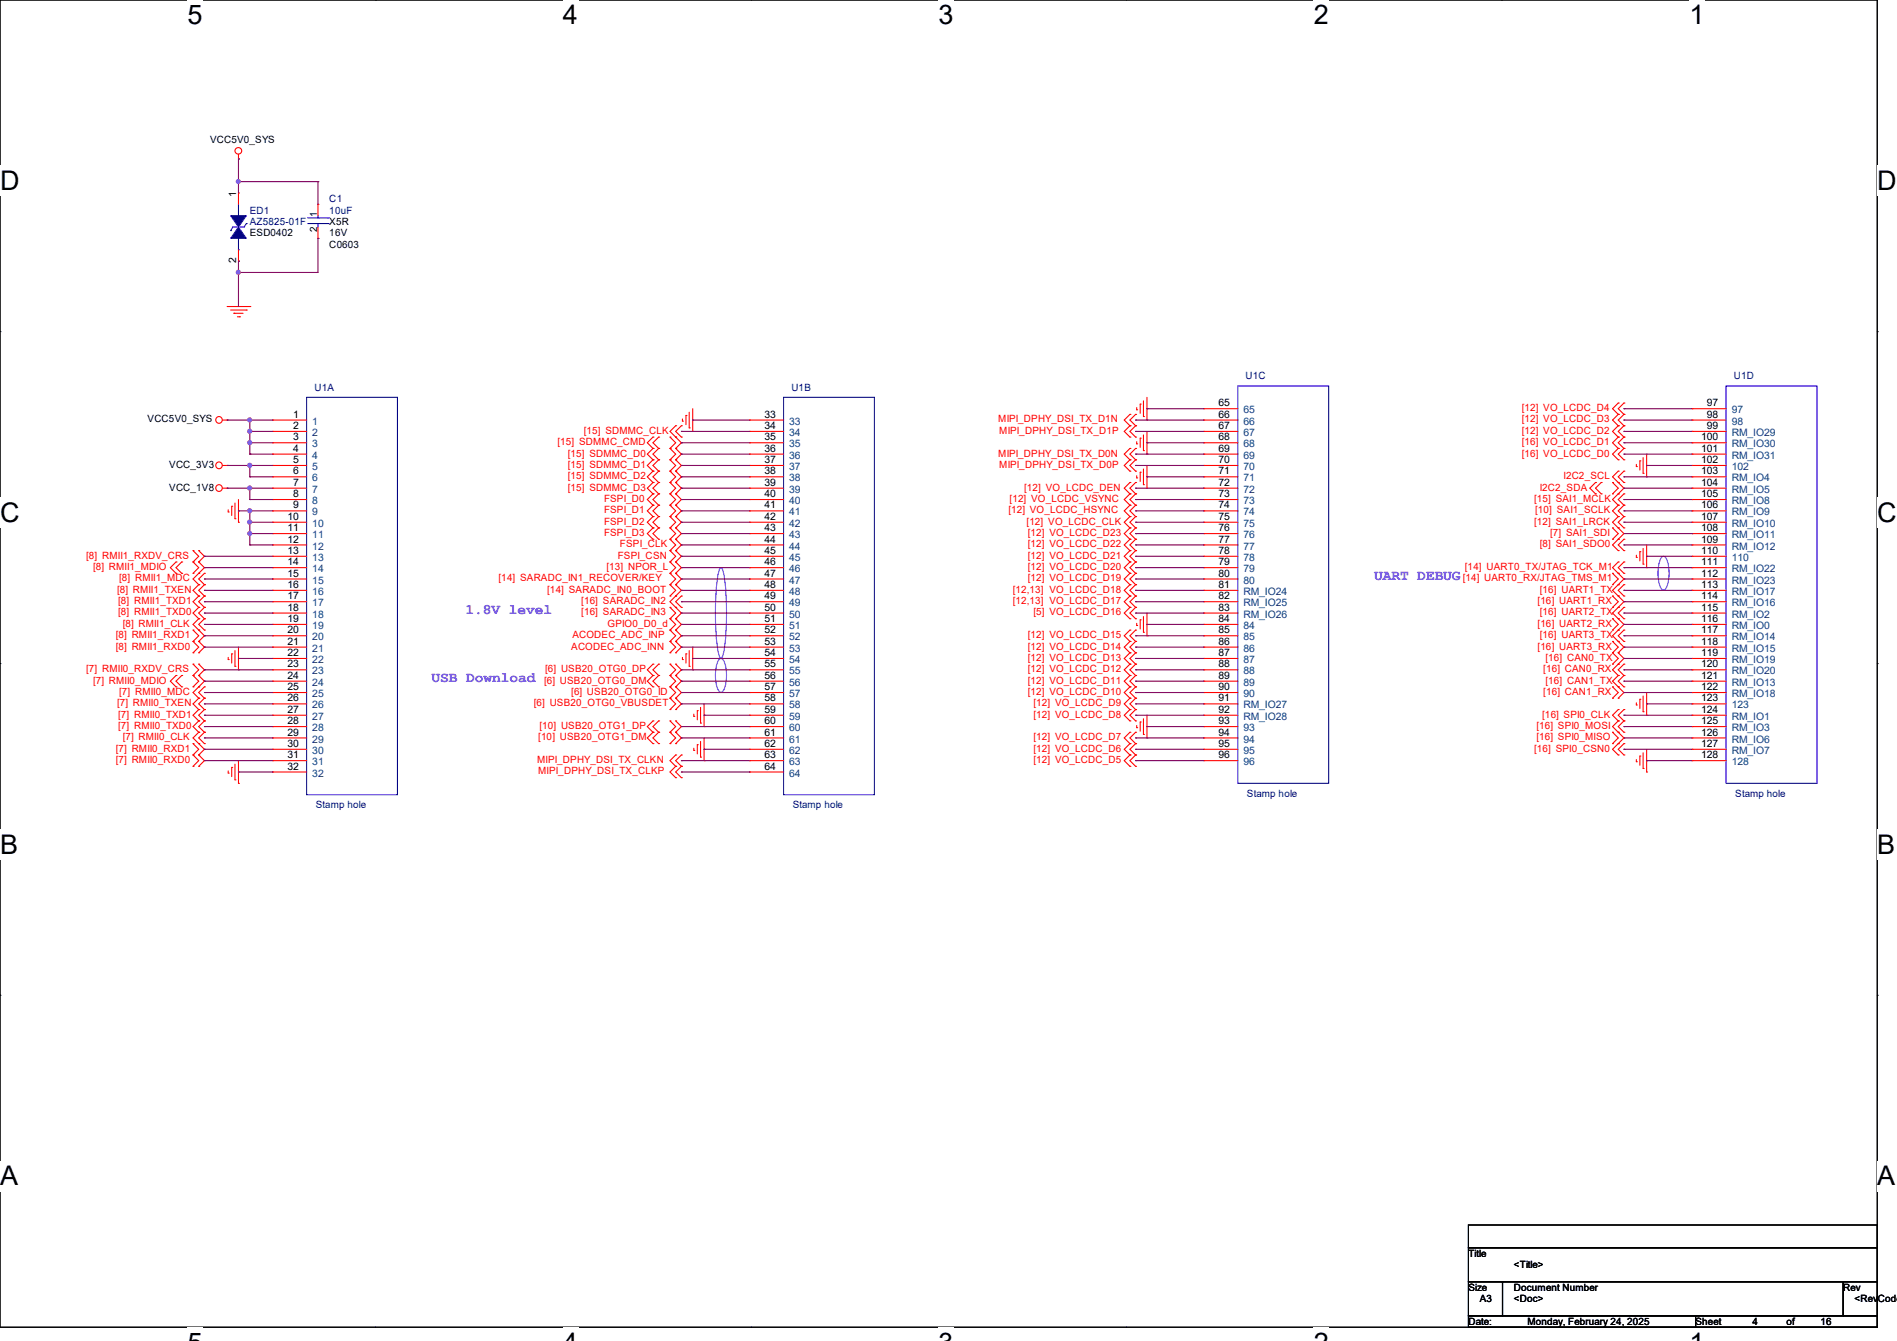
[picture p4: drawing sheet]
<svg xmlns="http://www.w3.org/2000/svg" width="297mm" height="210mm" viewBox="0 0 297 210" stroke-linecap="round" stroke-linejoin="round" font-family="sans-serif">
<path d="M0 0h293.9v207.9h-293.9z" fill="none" stroke="#000" stroke-width=".17"/>
<g fill="#fff">
<path d="M29.4 0h2.3v4.7h-2.3z"/>
<path d="M29.4 207.9h2.3v2.1h-2.3z"/>
</g>
<path d="M58.8 0h.1M58.8 207.9h.1" fill="none" stroke="#000" stroke-width=".17"/>
<g fill="#fff">
<path d="M88.1 0h2.4v4.7h-2.4z"/>
<path d="M88.1 207.9h2.4v2.1h-2.4z"/>
</g>
<path d="M117.6 0h.1M117.6 207.9h.1" fill="none" stroke="#000" stroke-width=".17"/>
<g fill="#fff">
<path d="M146.9 0h2.4v4.7h-2.4z"/>
<path d="M146.9 207.9h2.4v2.1h-2.4z"/>
</g>
<path d="M176.3 0h.1M176.3 207.9h.1" fill="none" stroke="#000" stroke-width=".17"/>
<g fill="#fff">
<path d="M205.7 0h2.4v4.7h-2.4z"/>
<path d="M205.7 207.9h2.4v2.1h-2.4z"/>
</g>
<path d="M235.1 0h.1M235.1 207.9h.1" fill="none" stroke="#000" stroke-width=".17"/>
<g fill="#fff">
<path d="M264.5 0h2.4v4.7h-2.4z"/>
<path d="M264.5 207.9h2.4v2.1h-2.4z"/>
<path d="M0 26h3v4.7h-3z"/>
<path d="M293.9 26h3.1v4.7h-3.1z"/>
<path d="M0 77.9h3v4.7h-3z"/>
<path d="M293.9 77.9h3.1v4.7h-3.1z"/>
</g>
<path d="M0 51.9h.1M293.9 51.9h.1" fill="none" stroke="#000" stroke-width=".17"/>
<g fill="#fff">
<path d="M0 129.9h2.8v4.7h-2.8z"/>
<path d="M293.9 129.9h2.9v4.7h-2.9z"/>
</g>
<path d="M0 103.9h.1M293.9 103.9h.1" fill="none" stroke="#000" stroke-width=".17"/>
<g fill="#fff">
<path d="M0 181.8h2.8v4.8h-2.8z"/>
<path d="M293.8 181.8h3v4.8h-3z"/>
</g>
<path d="M0 155.9h.1M293.9 155.9h.1M229.9 191.9h64v3.5h-64zM229.9 195.4h64v5.3h-64zM229.9 200.7h5.3v5.4h-5.3zM229.9 206.1h35.6v1.8h-35.6zM235.2 200.7h53.4v5.4h-53.4zM265.5 206.1h28.4v1.8h-28.4zM288.6 200.7h5.3v5.4h-5.3z" fill="none" stroke="#000" stroke-width=".17"/>
<path d="M112.7 89l.2-.1a2.29 2.29 0 0 1 .5 1.7 41.5 41.5 0 0 1-.2 12l-.3 .5a2.29 2.29 0 0 1-.6-1.7 41.5 41.5 0 0 1 .3-12.1zM260.2 87.2l.3-.1a1.41 1.41 0 0 1 .7 1.3 5.6 5.6 0 0 1-.5 3.9l-.2 .1a1.41 1.41 0 0 1-.8-1.3 5.6 5.6 0 0 1 .5-3.9zM112.7 103.2l.2-.1a1.41 1.41 0 0 1 .7 1.3 5.6 5.6 0 0 1-.5 3.9l-.2 .1a1.41 1.41 0 0 1-.8-1.3 5.6 5.6 0 0 1 .6-3.9z" fill="none" stroke="#8000ff" stroke-width=".17"/>
<g fill="none" stroke="#f00" stroke-width=".17">
<path d="M37.3 24.9h.1M37.3 30.2h.1M37.3 24.2v.7M37.3 30.2v1.8M37.3 39.1v1.8M49.8 32h.1M49.8 37.3h.1M49.8 32v1.8M49.8 35.6v1.7M35.6 48h3.5M36.1 48.6h2.5M36.6 49.1h.1"/>
<path d="M36.6 49.1h1.5M37.2 49.6h.3M37.3 40.9h.1M37.5 49.6h.1M38.6 48.6h.1M39.1 48h.1M34.8 65.8h.8M34.8 72.9h.8M34.8 76.5h.8M35.6 65.8h.1M35.6 72.9h.1M35.6 76.5h.1"/>
<path d="M35.7 79.8v.4M36.3 79.3h.1M36.3 79.3v1.4M36.8 78.8v2.4M37.3 78.2v3.6M42.7 65.8h.1M42.7 67.6h.1M42.7 69.3h.1M42.7 71.1h.1M42.7 72.9h.1M42.7 74.7h.1M42.7 76.5h.1"/>
<path d="M42.7 78.2h.1M42.7 65.8h5.3M42.7 72.9h5.3M42.7 76.5h5.3M42.7 67.6h5.3M42.7 69.3h5.3M42.7 71.1h5.3M42.7 74.7h5.3M42.7 78.2h5.3M102.2 68.5h.1M102.2 70.2h.1M102.2 72h.1"/>
<path d="M102.2 73.8h.1M102.2 75.6h.1M102.2 77.3h.1M102.2 79.1h.1M102.2 70.2l-.9 .9 .9 .9M102.2 73.8l-.9 .9 .9 .9M102.2 68.5l-.9 .8 .9 .9M102.2 75.6l-.9 .9 .9 .8M102.2 77.3l-.9 .9 .9 .9M102.2 72l-.9 .9 .9 .9M102.2 79.1l-.9 .9 .9 .9M103.1 68.5h.1"/>
<path d="M103.1 70.2h.1M103.1 72h.1M103.1 73.8h.1M103.1 75.6h.1M103.1 77.3h.1M103.1 79.1h.1M103.1 70.2l-.9 .9 .9 .9M103.1 72l-.9 .9 .9 .9M103.1 68.5l-.9 .8 .9 .9M103.1 73.8l-.9 .9 .9 .9M103.1 75.6l-.9 .9 .9 .8M103.1 77.3l-.9 .9 .9 .9"/>
<path d="M103.1 79.1l-.9 .9 .9 .9M104.9 68.5h.1M104.9 70.2h.1M104.9 72h.1M104.9 73.8h.1M104.9 75.6h.1M104.9 77.3h.1M104.9 79.1h.1M104.9 68.5l.9 .8-.9 .9M104.9 72l.9 .9-.9 .9M104.9 70.2l.9 .9-.9 .9M104.9 73.8l.9 .9-.9 .9"/>
<path d="M104.9 77.3l.9 .9-.9 .9M104.9 75.6l.9 .9-.9 .8M104.9 79.1l.9 .9-.9 .9M105.8 66.7h.1M105.8 68.5h.1M105.8 70.2h.1M105.8 72h.1M105.8 73.8h.1M105.8 75.6h.1M105.8 77.3h.1M105.8 79.1h.1M105.8 66.7l-.9 .9 1.8 1.7-.9 .9"/>
<path d="M105.8 73.8l.9 .9-.9 .9M105.8 70.2l.9 .9-.9 .9M105.8 72l.9 .9-.9 .9M105.8 77.3l.9 .9-.9 .9M105.8 79.1l.9 .9-.9 .9M105.8 75.6l.9 .9-.9 .8M106.7 66.7h.1M106.7 68.5h.1M106.7 66.7l-.9 .9 .9 .9M106.8 66h.1M106.8 65.6v.4M107.4 65.1h.1"/>
<path d="M107.4 65.1v1.4M107.9 67h.1M107.9 64.6v2.4M108.5 67.6h.1M108.5 64v3.6M117.3 65.8h.1M117.3 67.6h.1M117.3 69.3h.1M117.3 71.1h.1M117.3 72.9h.1M117.3 74.7h.1M117.3 76.5h.1"/>
<path d="M117.3 78.2h.1M117.3 65.8h5.4M117.3 72.9h5.4M117.3 76.5h5.4M117.3 67.6h5.4M117.3 69.3h5.4M117.3 71.1h5.4M117.3 74.7h5.4M117.3 78.2h5.4M176.9 72h.1M176.9 70.2h.1M176.9 73.8h.1"/>
<path d="M176.9 66.7h.1M176.9 64.9h.1M176.9 68.5h.1M176.9 75.6h.1M176.9 77.3h.1M176.9 79.1h.1M176.9 70.2l-.9 .9 .9 .9M176.9 72l-.9 .9 .9 .9M176.9 64.9l-.9 .9 .9 .9M176.9 66.7l-.9 .9 .9 .9M176.9 75.6l-.9 .9 .9 .8M176.9 77.3l-.9 .9 .9 .9"/>
<path d="M176.9 79.1l-.9 .9 .9 .9M177.8 72h.1M177.8 70.2h.1M177.8 73.8h.1M177.8 66.7h.1M177.8 64.9h.1M177.8 68.5h.1M177.8 75.6h.1M177.8 77.3h.1M177.8 79.1h.1M177.8 70.2l-.9 .9 .9 .9M177.8 72l-.9 .9 .9 .9"/>
<path d="M177.8 64.9l-.9 .9 .9 .9M177.8 66.7l-.9 .9 .9 .9M177.8 75.6l-.9 .9 .9 .8M177.8 77.3l-.9 .9 .9 .9M177.8 79.1l-.9 .9 .9 .9M178 69.5h.1M178 64.2h.1M178 74.8h.1M178 63.8v.4M178 69.2v.3M178 74.5v.3M178.5 68.6h.1"/>
<path d="M178.5 63.3h.1M178.5 74h.1M178.5 63.3v1.4M178.5 68.6v1.5M178.5 74v1.4M179 70.6h.1M179 65.2h.1M179 75.9h.1M179 62.8v2.4M179 68.1v2.5M179 73.4v2.5M179.6 71.1h.1"/>
<path d="M179.6 65.8h.1M179.6 76.5h.1M179.6 62.2v3.6M179.6 67.6v3.5M179.6 72.9v3.6M188.5 64h.1M188.5 65.8h.1M188.5 67.6h.1M188.5 69.3h.1M188.5 71.1h.1M188.5 72.9h.1M188.5 74.7h.1"/>
<path d="M188.5 76.5h.1M188.5 78.2h.1M188.5 65.8h5.3M188.5 72.9h5.3M188.5 76.5h5.3M188.5 64h5.3M188.5 67.6h5.3M188.5 69.3h5.3M188.5 71.1h5.3M188.5 74.7h5.3M188.5 78.2h5.3M249.8 75.6h.1"/>
<path d="M249.8 77.3h.1M249.8 75.6l-.9 .9 .9 .8M250.7 75.6h.1M250.7 77.3h.1M250.7 75.6l-.9 .9 .9 .8M252.5 75.6h.1M252.5 77.3h.1M252.5 75.6l.9 .9-.9 .8M253.4 73.8h.1M253.4 75.6h.1M253.4 77.3h.1M253.4 79.1h.1"/>
<path d="M253.4 63.1h.1M253.4 64.9h.1M253.4 66.7h.1M253.4 68.5h.1M253.4 70.2h.1M253.4 72h.1M253.4 73.8l-.9 .9 1.8 1.8-1.8 1.7 .9 .9M253.4 79.1l-.9 .9 .9 .9M253.4 63.1l-.9 .9 .9 .9M253.4 64.9l-.9 .9 .9 .9M253.4 66.7l-.9 .9 .9 .9M253.4 68.5l-.9 .8 .9 .9"/>
<path d="M253.4 70.2l-.9 .9 .9 .9M254.3 73.8h.1M254.3 75.6h.1M254.3 77.3h.1M254.3 79.1h.1M254.3 63.1h.1M254.3 64.9h.1M254.3 66.7h.1M254.3 68.5h.1M254.3 70.2h.1M254.3 72h.1M254.3 73.8l-.9 .9 .9 .9"/>
<path d="M254.3 79.1l-.9 .9 .9 .9M254.3 77.3l-.9 .9 .9 .9M254.3 63.1l-.9 .9 .9 .9M254.3 64.9l-.9 .9 .9 .9M254.3 66.7l-.9 .9 .9 .9M254.3 68.5l-.9 .8 .9 .9M254.3 70.2l-.9 .9 .9 .9M256.2 73.1h.1M256.2 72.7v.4M256.8 72.2h.1M256.8 72.2v1.4M257.3 74.1h.1"/>
<path d="M257.3 71.7v2.4M257.8 74.7h.1M257.8 71.1v3.6M264.9 64h.1M264.9 65.8h.1M264.9 67.6h.1M264.9 69.3h.1M264.9 71.1h.1M264.9 72.9h.1M264.9 74.7h.1M264.9 76.5h.1M264.9 78.2h.1"/>
<path d="M264.9 65.8h5.4M264.9 72.9h5.4M264.9 76.5h5.4M264.9 64h5.4M264.9 67.6h5.4M264.9 69.3h5.4M264.9 71.1h5.4M264.9 74.7h5.4M264.9 78.2h5.4M27.6 88h.1M27.6 89.8h.1M27.6 88l-.9 .9 .9 .9"/>
<path d="M28.4 88h.1M28.4 89.8h.1M28.4 88l-.8 .9 .8 .9M30.2 98.7h.1M30.2 88h.1M30.2 89.8h.1M30.2 86.2h.1M30.2 98.7l.9 .9-.9 .9M30.2 88l.9 .9-.9 .9M30.2 86.2l.9 .9-.9 .9M31.1 98.7h.1M31.1 96.9h.1"/>
<path d="M31.1 95.1h.1M31.1 93.3h.1M31.1 91.6h.1M31.1 89.8h.1M31.1 88h.1M31.1 86.2h.1M31.1 96.9l-.9 .9 1.8 1.8-.9 .9M31.1 95.1l-.9 .9 .9 .9M31.1 93.3l-.9 .9 .9 .9M31.1 91.6l-.9 .9 .9 .8M31.1 88l.9 .9-1.8 1.8 .9 .9M31.1 86.2l.9 .9-.9 .9"/>
<path d="M32 96.9h.1M32 98.7h.1M32 95.1h.1M32 93.3h.1M32 91.6h.1M32 89.8h.1M32 96.9l-.9 .9 .9 .9M32 95.1l-.9 .9 .9 .9M32 93.3l-.9 .9 .9 .9M32 91.6l-.9 .9 .9 .8M32 89.8l-.9 .9 .9 .9M35.7 80.2h.1"/>
<path d="M36.8 81.2h.1M37.3 81.8h.1M42.7 80h.1M42.7 81.8h.1M42.7 83.6h.1M42.7 85.3h.1M42.7 87.1h.1M42.7 88.9h.1M42.7 90.7h.1M42.7 92.5h.1M42.7 94.2h.1M42.7 96h.1"/>
<path d="M42.7 97.8h.1M42.7 99.6h.1M42.7 80h5.3M42.7 81.8h5.3M42.7 83.6h5.3M42.7 85.3h5.3M42.7 87.1h5.3M42.7 88.9h5.3M42.7 90.7h5.3M42.7 92.5h5.3M42.7 94.2h5.3M42.7 96h5.3"/>
<path d="M42.7 97.8h5.3M42.7 99.6h5.3M102.2 82.7h.1M102.2 84.5h.1M102.2 80.9h.1M102.2 80.9l-.9 .9 .9 .9M102.2 82.7l-.9 .9 .9 .9M103.1 82.7h.1M103.1 84.5h.1M103.1 80.9h.1M103.1 80.9l-.9 .9 .9 .9M103.1 82.7l-.9 .9 .9 .9"/>
<path d="M104.9 91.6h.1M104.9 93.3h.1M104.9 89.8h.1M104.9 98.7h.1M104.9 84.5h.1M104.9 86.2h.1M104.9 82.7h.1M104.9 80.9h.1M104.9 88h.1M104.9 96.9h.1M104.9 95.1h.1M104.9 91.6l.9 .9-.9 .8"/>
<path d="M104.9 89.8l.9 .9-.9 .9M104.9 98.7l.9 .9-.9 .9M104.9 84.5l.9 .8-.9 .9M104.9 82.7l.9 .9-.9 .9M104.9 80.9l.9 .9-.9 .9M104.9 86.2l.9 .9-.9 .9M104.9 88l.9 .9-.9 .9M104.9 96.9l.9 .9-.9 .9M104.9 95.1l.9 .9-.9 .9M105.8 93.3h.1M105.8 91.6h.1M105.8 89.8h.1"/>
<path d="M105.8 98.7h.1M105.8 86.2h.1M105.8 84.5h.1M105.8 82.7h.1M105.8 80.9h.1M105.8 88h.1M105.8 96.9h.1M105.8 95.1h.1M105.8 80.9l.9 .9-.9 .9M105.8 91.6l.9 .9-1.8 1.7 1.8 1.8-.9 .9M105.8 98.7l.9 .9-.9 .9M105.8 89.8l.9 .9-.9 .9"/>
<path d="M105.8 84.5l.9 .8-.9 .9M105.8 82.7l.9 .9-.9 .9M105.8 86.2l.9 .9-.9 .9M105.8 88l.9 .9-.9 .9M105.8 96.9l.9 .9-.9 .9M106.7 93.3h.1M106.7 95.1h.1M106.7 93.3l-.9 .9 .9 .9M117.3 80h.1M117.3 81.8h.1M117.3 83.6h.1M117.3 85.3h.1"/>
<path d="M117.3 87.1h.1M117.3 88.9h.1M117.3 90.7h.1M117.3 92.5h.1M117.3 94.2h.1M117.3 96h.1M117.3 97.8h.1M117.3 99.6h.1M117.3 80h5.4M117.3 81.8h5.4M117.3 83.6h5.4M117.3 85.3h5.4"/>
<path d="M117.3 87.1h5.4M117.3 88.9h5.4M117.3 90.7h5.4M117.3 92.5h5.4M117.3 94.2h5.4M117.3 96h5.4M117.3 97.8h5.4M117.3 99.6h5.4M176.9 80.9h.1M176.9 82.7h.1M176.9 84.5h.1M176.9 86.2h.1"/>
<path d="M176.9 88h.1M176.9 89.8h.1M176.9 91.6h.1M176.9 93.3h.1M176.9 95.1h.1M176.9 96.9h.1M176.9 98.7h.1M176.9 80.9l-.9 .9 .9 .9M176.9 82.7l-.9 .9 .9 .9M176.9 84.5l-.9 .8 .9 .9M176.9 86.2l-.9 .9 .9 .9M176.9 88l-.9 .9 .9 .9"/>
<path d="M176.9 89.8l-.9 .9 .9 .9M176.9 91.6l-.9 .9 .9 .8M176.9 93.3l-.9 .9 .9 .9M176.9 95.1l-.9 .9 .9 .9M176.9 98.7l-.9 .9 .9 .9M177.8 80.9h.1M177.8 82.7h.1M177.8 84.5h.1M177.8 86.2h.1M177.8 88h.1M177.8 89.8h.1M177.8 91.6h.1"/>
<path d="M177.8 93.3h.1M177.8 95.1h.1M177.8 96.9h.1M177.8 98.7h.1M177.8 80.9l-.9 .9 .9 .9M177.8 82.7l-.9 .9 .9 .9M177.8 84.5l-.9 .8 .9 .9M177.8 86.2l-.9 .9 .9 .9M177.8 88l-.9 .9 .9 .9M177.8 89.8l-.9 .9 .9 .9M177.8 91.6l-.9 .9 .9 .8M177.8 93.3l-.9 .9 .9 .9"/>
<path d="M177.8 95.1l-.9 .9 .9 .9M177.8 98.7l-.9 .9 .9 .9M178 98h.1M178 97.6v.4M178.5 97.1h.1M178.5 97.1v1.4M179 99h.1M179 96.6v2.4M179.6 99.6h.1M179.6 96v3.6M188.5 80h.1M188.5 81.8h.1"/>
<path d="M188.5 83.6h.1M188.5 85.3h.1M188.5 87.1h.1M188.5 88.9h.1M188.5 90.7h.1M188.5 92.5h.1M188.5 94.2h.1M188.5 96h.1M188.5 97.8h.1M188.5 99.6h.1M188.5 80h5.3M188.5 81.8h5.3"/>
<path d="M188.5 83.6h5.3M188.5 85.3h5.3M188.5 87.1h5.3M188.5 88.9h5.3M188.5 90.7h5.3M188.5 92.5h5.3M188.5 94.2h5.3M188.5 96h5.3M188.5 97.8h5.3M188.5 99.6h5.3M252.5 96.9h.1M252.5 98.7h.1"/>
<path d="M252.5 82.7h.1M252.5 84.5h.1M252.5 93.3h.1M252.5 95.1h.1M252.5 89.8h.1M252.5 91.6h.1M252.5 96.9l.9 .9-.9 .9M252.5 82.7l.9 .9-.9 .9M252.5 93.3l.9 .9-.9 .9M252.5 89.8l.9 .9-.9 .9M253.4 98.7h.1M253.4 96.9h.1"/>
<path d="M253.4 95.1h.1M253.4 80.9h.1M253.4 82.7h.1M253.4 84.5h.1M253.4 86.2h.1M253.4 93.3h.1M253.4 91.6h.1M253.4 89.8h.1M253.4 88h.1M253.4 88l-.9 .9 1.8 1.8-1.8 1.8 1.8 1.7-1.8 1.8 1.8 1.8-1.8 1.8 1.8 1.7-.9 .9M253.4 80.9l-.9 .9 1.8 1.8-1.8 1.7 .9 .9M254.3 95.1h.1"/>
<path d="M254.3 96.9h.1M254.3 80.9h.1M254.3 82.7h.1M254.3 84.5h.1M254.3 86.2h.1M254.3 98.7h.1M254.3 91.6h.1M254.3 93.3h.1M254.3 89.8h.1M254.3 88h.1M254.3 95.1l-.9 .9 .9 .9M254.3 80.9l-.9 .9 .9 .9"/>
<path d="M254.3 84.5l-.9 .8 .9 .9M254.3 98.7l-.9 .9 .9 .9M254.3 91.6l-.9 .9 .9 .8M254.3 88l-.9 .9 .9 .9M256.2 87.3h.1M256.2 87v.3M256.8 86.4h.1M256.8 86.4v1.4M257.3 88.3h.1M257.3 85.9v2.4M257.8 88.9h.1M257.8 85.3v3.6"/>
<path d="M264.9 80h.1M264.9 81.8h.1M264.9 83.6h.1M264.9 85.3h.1M264.9 87.1h.1M264.9 88.9h.1M264.9 90.7h.1M264.9 92.5h.1M264.9 94.2h.1M264.9 96h.1M264.9 97.8h.1M264.9 99.6h.1"/>
<path d="M264.9 80h5.4M264.9 81.8h5.4M264.9 83.6h5.4M264.9 85.3h5.4M264.9 87.1h5.4M264.9 88.9h5.4M264.9 90.7h5.4M264.9 92.5h5.4M264.9 94.2h5.4M264.9 96h5.4M264.9 97.8h5.4M264.9 99.6h5.4"/>
<path d="M27.6 105.8h.1M27.6 107.6h.1M27.6 105.8l-.9 .9 .9 .9M28.4 105.8h.1M28.4 107.6h.1M28.4 105.8l-.8 .9 .8 .9M30.2 118.2h.1M30.2 116.5h.1M30.2 105.8h.1M30.2 107.6h.1M30.2 104h.1M30.2 100.5h.1"/>
<path d="M30.2 102.2h.1M30.2 118.2l.9 .9-.9 .9M30.2 116.5l.9 .8-.9 .9M30.2 105.8l.9 .9-.9 .9M30.2 104l.9 .9-.9 .9M30.2 100.5l.9 .8-.9 .9M31.1 118.2h.1M31.1 116.5h.1M31.1 114.7h.1M31.1 112.9h.1M31.1 111.1h.1M31.1 109.3h.1"/>
<path d="M31.1 107.6h.1M31.1 105.8h.1M31.1 104h.1M31.1 102.2h.1M31.1 100.5h.1M31.1 118.2l.9 .9-.9 .9M31.1 114.7l-.9 .9 1.8 1.7-.9 .9M31.1 112.9l-.9 .9 .9 .9M31.1 111.1l-.9 .9 .9 .9M31.1 109.3l-.9 .9 .9 .9M31.1 105.8l.9 .9-1.8 1.8 .9 .8M31.1 100.5l.9 .8-.9 .9"/>
<path d="M31.1 104l.9 .9-.9 .9M32 114.7h.1M32 116.5h.1M32 112.9h.1M32 111.1h.1M32 109.3h.1M32 107.6h.1M32 114.7l-.9 .9 .9 .9M32 112.9l-.9 .9 .9 .9M32 111.1l-.9 .9 .9 .9M32 109.3l-.9 .9 .9 .9M32 107.6l-.9 .9 .9 .8"/>
<path d="M35.7 103.3h.1M35.7 103v.3M36.3 102.4h.1M36.3 102.4v1.4M36.8 104.4h.1M36.8 101.9v2.5M36.8 119.7v2.4M37.3 104.9h.1M37.3 101.3v3.6M37.3 119.1v3.6M42.7 101.3h.1M42.7 103.1h.1"/>
<path d="M42.7 104.9h.1M42.7 106.7h.1M42.7 108.5h.1M42.7 110.2h.1M42.7 112h.1M42.7 113.8h.1M42.7 115.6h.1M42.7 117.3h.1M42.7 119.1h.1M42.7 101.3h5.3M42.7 103.1h5.3M42.7 104.9h5.3"/>
<path d="M42.7 106.7h5.3M42.7 108.5h5.3M42.7 110.2h5.3M42.7 112h5.3M42.7 113.8h5.3M42.7 115.6h5.3M42.7 117.3h5.3M42.7 119.1h5.3M102.2 104h.1M102.2 105.8h.1M102.2 107.6h.1M102.2 112.9h.1"/>
<path d="M102.2 114.7h.1M102.2 116.5h.1M102.2 112.9l-.9 .9 .9 .9M102.2 104l-.9 .9 .9 .9M102.2 105.8l-.9 .9 .9 .9M102.2 114.7l-.9 .9 .9 .9M103.1 104h.1M103.1 105.8h.1M103.1 107.6h.1M103.1 112.9h.1M103.1 114.7h.1M103.1 116.5h.1"/>
<path d="M103.1 104l-.9 .9 .9 .9M103.1 105.8l-.9 .9 .9 .9M103.1 112.9l-.9 .9 .9 .9M103.1 114.7l-.9 .9 .9 .9M104.9 107.6h.1M104.9 109.3h.1M104.9 104h.1M104.9 105.8h.1M104.9 111.1h.1M104.9 112.9h.1M104.9 114.7h.1M104.9 116.5h.1"/>
<path d="M104.9 100.5h.1M104.9 102.2h.1M104.9 107.6l.9 .9-.9 .8M104.9 104l.9 .9-.9 .9M104.9 100.5l.9 .8-.9 .9M104.9 105.8l.9 .9-.9 .9M104.9 109.3l.9 .9-.9 .9M104.9 112.9l.9 .9-.9 .9M104.9 114.7l.9 .9-.9 .9M105.8 109.3h.1M105.8 107.6h.1M105.8 105.8h.1"/>
<path d="M105.8 104h.1M105.8 111.1h.1M105.8 114.7h.1M105.8 112.9h.1M105.8 116.5h.1M105.8 118.2h.1M105.8 100.5h.1M105.8 102.2h.1M105.8 107.6l.9 .9-.9 .8M105.8 104l.9 .9-.9 .9M105.8 105.8l.9 .9-.9 .9M105.8 100.5l.9 .8-.9 .9"/>
<path d="M105.8 109.3l.9 .9-.9 .9M105.8 112.9l.9 .9-.9 .9M105.8 114.7l.9 .9-.9 .9M105.8 118.2l-.9 .9 .9 .9M106.7 118.2h.1M106.7 118.2l-.9 .9 .9 .9M106.8 103.3h.1M106.8 103v.3M107.4 102.4h.1M107.4 102.4v1.4M107.9 104.4h.1M107.9 101.9v2.5"/>
<path d="M108.5 104.9h.1M108.5 101.3v3.6M108.6 112.2h.1M108.6 117.5h.1M108.6 111.8v.4M108.6 117.2v.3M109.2 111.3h.1M109.2 116.6h.1M109.2 111.3v1.4M109.2 116.6v1.5M109.7 113.2h.1M109.7 118.6h.1"/>
<path d="M109.7 110.8v2.4M109.7 116.1v2.5M110.2 113.8h.1M110.2 119.1h.1M110.2 110.2v3.6M110.2 115.6v3.5M117.3 101.3h.1M117.3 103.1h.1M117.3 104.9h.1M117.3 106.7h.1M117.3 108.5h.1M117.3 110.2h.1"/>
<path d="M117.3 112h.1M117.3 113.8h.1M117.3 115.6h.1M117.3 117.3h.1M117.3 119.1h.1M117.3 101.3h5.4M117.3 103.1h5.4M117.3 104.9h5.4M117.3 106.7h5.4M117.3 108.5h5.4M117.3 110.2h5.4M117.3 112h5.4"/>
<path d="M117.3 113.8h5.4M117.3 115.6h5.4M117.3 117.3h5.4M117.3 119.1h5.4M176.9 118.2h.1M176.9 100.5h.1M176.9 102.2h.1M176.9 104h.1M176.9 105.8h.1M176.9 107.6h.1M176.9 109.3h.1M176.9 111.1h.1"/>
<path d="M176.9 112.9h.1M176.9 114.7h.1M176.9 116.5h.1M176.9 118.2l-.9 .9 .9 .9M176.9 100.5l-.9 .8 .9 .9M176.9 102.2l-.9 .9 .9 .9M176.9 104l-.9 .9 .9 .9M176.9 105.8l-.9 .9 .9 .9M176.9 107.6l-.9 .9 .9 .8M176.9 109.3l-.9 .9 .9 .9M176.9 111.1l-.9 .9 .9 .9M176.9 114.7l-.9 .9 .9 .9"/>
<path d="M176.9 116.5l-.9 .8 .9 .9M177.8 118.2h.1M177.8 100.5h.1M177.8 102.2h.1M177.8 104h.1M177.8 105.8h.1M177.8 107.6h.1M177.8 109.3h.1M177.8 111.1h.1M177.8 112.9h.1M177.8 114.7h.1M177.8 116.5h.1"/>
<path d="M177.8 118.2l-.9 .9 .9 .9M177.8 100.5l-.9 .8 .9 .9M177.8 102.2l-.9 .9 .9 .9M177.8 104l-.9 .9 .9 .9M177.8 105.8l-.9 .9 .9 .9M177.8 107.6l-.9 .9 .9 .8M177.8 109.3l-.9 .9 .9 .9M177.8 111.1l-.9 .9 .9 .9M177.8 114.7l-.9 .9 .9 .9M177.8 116.5l-.9 .8 .9 .9M178 114h.1M178 113.6v.4"/>
<path d="M178.5 113.1h.1M178.5 113.1v1.4M179 115h.1M179 112.6v2.4M179.6 115.6h.1M179.6 112v3.6M188.5 101.3h.1M188.5 103.1h.1M188.5 104.9h.1M188.5 106.7h.1M188.5 108.5h.1M188.5 110.2h.1"/>
<path d="M188.5 112h.1M188.5 113.8h.1M188.5 115.6h.1M188.5 117.3h.1M188.5 119.1h.1M188.5 101.3h5.3M188.5 103.1h5.3M188.5 104.9h5.3M188.5 106.7h5.3M188.5 108.5h5.3M188.5 110.2h5.3M188.5 112h5.3"/>
<path d="M188.5 113.8h5.3M188.5 115.6h5.3M188.5 117.3h5.3M188.5 119.1h5.3M252.5 100.5h.1M252.5 102.2h.1M252.5 104h.1M252.5 114.7h.1M252.5 116.5h.1M252.5 107.6h.1M252.5 109.3h.1M252.5 100.5l.9 .8-.9 .9"/>
<path d="M252.5 102.2l.9 .9-.9 .9M252.5 114.7l.9 .9-.9 .9M252.5 107.6l.9 .9-.9 .8M253.4 100.5h.1M253.4 102.2h.1M253.4 104h.1M253.4 105.8h.1M253.4 111.1h.1M253.4 112.9h.1M253.4 114.7h.1M253.4 116.5h.1M253.4 118.2h.1"/>
<path d="M253.4 107.6h.1M253.4 109.3h.1M253.4 102.2l.9 .9-1.8 1.8 .9 .9M253.4 111.1l-.9 .9 .9 .9M253.4 112.9l-.9 .9 1.8 1.8-1.8 1.7 .9 .9M253.4 105.8l-.9 .9 1.8 1.8-.9 .8M254.3 100.5h.1M254.3 104h.1M254.3 105.8h.1M254.3 111.1h.1M254.3 112.9h.1M254.3 114.7h.1"/>
<path d="M254.3 116.5h.1M254.3 118.2h.1M254.3 107.6h.1M254.3 104l-.9 .9 .9 .9M254.3 111.1l-.9 .9 .9 .9M254.3 112.9l-.9 .9 .9 .9M254.3 116.5l-.9 .8 .9 .9M254.3 105.8l-.9 .9 .9 .9M256.2 110.4h.1M256.2 119.3h.1M256.2 110.1v.3M256.2 119v.3"/>
<path d="M256.8 109.5h.1M256.8 118.4h.1M256.8 109.5v1.5M256.8 118.4v1.4M257.3 111.5h.1M257.3 109v2.5M257.3 117.9v2.5M257.8 112h.1M257.8 108.5v3.5M257.8 117.3v3.6M264.9 101.3h.1M264.9 103.1h.1"/>
<path d="M264.9 104.9h.1M264.9 106.7h.1M264.9 108.5h.1M264.9 110.2h.1M264.9 112h.1M264.9 113.8h.1M264.9 115.6h.1M264.9 117.3h.1M264.9 119.1h.1M264.9 101.3h5.4M264.9 103.1h5.4M264.9 104.9h5.4"/>
<path d="M264.9 106.7h5.4M264.9 108.5h5.4M264.9 110.2h5.4M264.9 112h5.4M264.9 113.8h5.4M264.9 115.6h5.4M264.9 117.3h5.4M264.9 119.1h5.4M30.2 120h.1M31.1 120h.1M35.7 121.1h.1M35.7 120.7v.4"/>
<path d="M36.3 120.2h.1M36.3 120.2v1.4M36.8 122.1h.1M37.3 122.7h.1M42.7 120.9h.1M42.7 120.9h5.3M105.8 120h.1M105.8 121.8h.1M105.8 120l-.9 .9 .9 .9M106.7 120h.1M106.7 121.8h.1M106.7 120l-.9 .9 .9 .9"/>
<path d="M117.3 120.9h.1M117.3 120.9h5.4M176.9 120h.1M177.8 120h.1M257.3 120.4h.1M257.8 120.9h.1"/>
<circle cx="37.3" cy="23.6" r=".52"/>
<circle cx="34.3" cy="76.4" r=".52"/>
<circle cx="34.3" cy="72.9" r=".52"/>
<circle cx="34.3" cy="65.8" r=".52"/>
</g>
<g fill="none" stroke="#00f" stroke-width=".17">
<path d="M36.1 36.1h.1M36.4 35.6h.1M36.4 35.6l-.3 .5M37.3 33.8h.1M37.3 39.1h.1M37.3 32v1.8M37.3 37.3v1.8M38.6 35h.1M38.6 35l-.4 .6h-1.8M48.2 35h3.2M48.2 34.1h3.2M49.8 34.1h.1"/>
<path d="M49.8 35h.1M49.8 33.8v.3M49.8 35v.6M51.4 35h.1M51.4 34.1h.1M48 62.2h14.2v62.3h-14.2zM122.7 62.2h14.2v62.3h-14.2zM193.8 60.5h14.2v62.2h-14.2zM270.3 60.5h14.2v62.2h-14.2z"/>
</g>
<g fill="#00f" stroke="#00f" stroke-width=".17">
<path d="M36.1 33.8h2.5l-1.3 1.8z" fill-rule="evenodd"/>
<path d="M37.3 35.6l1.3 1.7h-2.5z" fill-rule="evenodd"/>
</g>
<g fill="none" stroke="#800040" stroke-width=".17">
<path d="M37.3 28.4h.1M37.3 24.9h.1M37.3 24.9v5.3M37.3 28.4h12.5M49.8 28.4h.1M49.8 37.3h.1M49.8 28.4v3.6M49.8 37.3v5.4h-12.5M37.3 40.9h.1M37.3 42.7h.1M37.3 40.9v7.1M35.6 65.8h.1"/>
<path d="M35.6 76.5h.1M35.6 72.9h.1M35.6 65.8h7.1M35.6 72.9h7.1M35.6 76.5h7.1M39.1 65.8h.1M39.1 67.6h.1M39.1 69.3h.1M39.1 71.1h.1M39.1 72.9h.1M39.1 78.2h.1M39.1 76.5h.1"/>
<path d="M39.1 74.7h.1M39.1 65.8v5.3M39.1 72.9v1.8M39.1 76.5v1.7M39.1 67.6h3.6M39.1 69.3h3.6M39.1 71.1h3.6M39.1 74.7h3.6M39.1 78.2h3.6M106.7 67.6h.1M106.7 69.3h.1M106.7 71.1h.1"/>
<path d="M106.7 72.9h.1M106.7 74.7h.1M106.7 76.5h.1M106.7 78.2h.1M106.7 67.6h10.6M106.7 69.3h10.6M106.7 71.1h10.6M106.7 72.9h10.6M106.7 74.7h10.6M106.7 76.5h10.6M106.7 78.2h10.6M108.5 65.8h.1"/>
<path d="M108.5 65.8h8.8M177.8 71.1h.1M177.8 72.9h.1M177.8 76.5h.1M177.8 78.2h.1M177.8 67.6h.1M177.8 65.8h.1M177.8 65.8h10.7M177.8 67.6h10.7M177.8 71.1h10.7M177.8 72.9h10.7M177.8 76.5h10.7"/>
<path d="M177.8 78.2h10.7M179.6 74.7h.1M179.6 69.3h.1M179.6 64h.1M179.6 69.3h8.9M179.6 74.7h8.9M179.6 64h8.9M254.3 74.7h.1M254.3 76.5h.1M254.3 78.2h.1M254.3 64h.1M254.3 65.8h.1"/>
<path d="M254.3 67.6h.1M254.3 69.3h.1M254.3 71.1h.1M254.3 65.8h10.6M254.3 67.6h10.6M254.3 69.3h10.6M254.3 71.1h10.6M254.3 74.7h10.6M254.3 76.5h10.6M254.3 78.2h10.6M254.3 64h10.6M257.8 72.9h.1"/>
<path d="M257.8 72.9h7.1M32 87.1h.1M32 88.9h.1M32 90.7h.1M32 92.5h.1M32 94.2h.1M32 96h.1M32 97.8h.1M32 99.6h.1M32 87.1h10.7M32 88.9h10.7M32 90.7h10.7"/>
<path d="M32 92.5h10.7M32 94.2h10.7M32 97.8h10.7M32 99.6h10.7M32 96h10.7M37.3 80h.1M37.3 80h5.4M39.1 85.3h.1M39.1 83.6h.1M39.1 80h.1M39.1 81.8h.1M39.1 80v5.3"/>
<path d="M39.1 85.3h3.6M39.1 81.8h3.6M39.1 83.6h3.6M106.7 80h.1M106.7 81.8h.1M106.7 90.7h.1M106.7 92.5h.1M106.7 96h.1M106.7 97.8h.1M106.7 99.6h.1M106.7 83.6h.1M106.7 85.3h.1"/>
<path d="M106.7 87.1h.1M106.7 94.2h.1M106.7 88.9h.1M106.7 87.1h10.6M106.7 85.3h10.6M106.7 80h10.6M106.7 81.8h10.6M106.7 88.9h10.6M106.7 90.7h10.6M106.7 92.5h10.6M106.7 94.2h10.6M106.7 97.8h10.6"/>
<path d="M106.7 99.6h10.6M106.7 83.6h10.6M106.7 96h10.6M177.8 80h.1M177.8 81.8h.1M177.8 83.6h.1M177.8 85.3h.1M177.8 87.1h.1M177.8 88.9h.1M177.8 90.7h.1M177.8 96h.1M177.8 94.2h.1"/>
<path d="M177.8 99.6h.1M177.8 92.5h.1M177.8 87.1h10.7M177.8 85.3h10.7M177.8 80h10.7M177.8 81.8h10.7M177.8 88.9h10.7M177.8 90.7h10.7M177.8 92.5h10.7M177.8 94.2h10.7M177.8 99.6h10.7M177.8 83.6h10.7"/>
<path d="M177.8 96h10.7M179.6 97.8h.1M179.6 97.8h8.9M254.3 80h.1M254.3 81.8h.1M254.3 85.3h.1M254.3 88.9h.1M254.3 90.7h.1M254.3 92.5h.1M254.3 94.2h.1M254.3 97.8h.1M254.3 99.6h.1"/>
<path d="M254.3 96h.1M254.3 85.3h10.6M254.3 80h10.6M254.3 81.8h10.6M254.3 88.9h10.6M254.3 90.7h10.6M254.3 92.5h10.6M254.3 94.2h10.6M254.3 97.8h10.6M254.3 99.6h10.6M254.3 83.6h10.6M254.3 96h10.6"/>
<path d="M257.8 87.1h.1M257.8 87.1h7.1M264.9 83.6h.1M32 108.5h.1M32 110.2h.1M32 112h.1M32 113.8h.1M32 115.6h.1M32 101.3h.1M32 117.3h.1M32 119.1h.1M32 104.9h.1"/>
<path d="M32 106.7h.1M32 106.7h10.7M32 108.5h10.7M32 101.3h10.7M32 104.9h10.7M32 110.2h10.7M32 112h10.7M32 113.8h10.7M32 115.6h10.7M32 117.3h10.7M32 119.1h10.7M37.3 103.1h.1"/>
<path d="M37.3 103.1h5.4M106.7 104.9h.1M106.7 106.7h.1M106.7 108.5h.1M106.7 110.2h.1M106.7 113.8h.1M106.7 115.6h.1M106.7 101.3h.1M106.7 119.1h.1M106.7 106.7h10.6M106.7 108.5h10.6M106.7 101.3h10.6"/>
<path d="M106.7 104.9h10.6M106.7 110.2h10.6M106.7 113.8h10.6M106.7 115.6h10.6M106.7 119.1h10.6M108.5 103.1h.1M108.5 103.1h8.8M110.2 112h.1M110.2 117.3h.1M110.2 112h7.1M110.2 117.3h7.1M177.8 101.3h.1"/>
<path d="M177.8 103.1h.1M177.8 104.9h.1M177.8 106.7h.1M177.8 112h.1M177.8 110.2h.1M177.8 108.5h.1M177.8 115.6h.1M177.8 117.3h.1M177.8 119.1h.1M177.8 106.7h10.7M177.8 108.5h10.7M177.8 101.3h10.7"/>
<path d="M177.8 103.1h10.7M177.8 104.9h10.7M177.8 110.2h10.7M177.8 112h10.7M177.8 115.6h10.7M177.8 117.3h10.7M177.8 119.1h10.7M179.6 113.8h.1M179.6 113.8h8.9M254.3 106.7h.1M254.3 108.5h.1M254.3 101.3h.1"/>
<path d="M254.3 103.1h.1M254.3 104.9h.1M254.3 112h.1M254.3 113.8h.1M254.3 115.6h.1M254.3 117.3h.1M254.3 106.7h10.6M254.3 108.5h10.6M254.3 101.3h10.6M254.3 103.1h10.6M254.3 104.9h10.6M254.3 112h10.6"/>
<path d="M254.3 113.8h10.6M254.3 115.6h10.6M254.3 117.3h10.6M257.8 110.2h.1M257.8 119.1h.1M257.8 110.2h7.1M257.8 119.1h7.1M37.3 120.9h.1M37.3 120.9h5.4M106.7 120.9h.1M106.7 120.9h10.6"/>
</g>
<g fill="#f0f" stroke="#f0f" stroke-width=".17">
<circle cx="37.3" cy="42.7" r=".32"/>
<circle cx="37.3" cy="28.4" r=".32"/>
<circle cx="39.1" cy="69.3" r=".32"/>
<circle cx="39.1" cy="65.8" r=".32"/>
<circle cx="39.1" cy="67.5" r=".32"/>
<circle cx="39.1" cy="76.4" r=".32"/>
<circle cx="39.1" cy="83.5" r=".32"/>
<circle cx="39.1" cy="81.8" r=".32"/>
<circle cx="39.1" cy="80" r=".32"/>
<circle cx="39.1" cy="72.9" r=".32"/>
</g>
<g font-size="4.2">
<text x="29.4" y="3.8">5</text>
<text x="88.1" y="3.8">4</text>
<text x="146.9" y="3.8">3</text>
<text x="205.7" y="3.8">2</text>
<text x="264.5" y="3.8">1</text>
<text x="0" y="29.8">D</text>
<text x="293.9" y="29.8">D</text>
<text x="0" y="81.7">C</text>
<text x="293.9" y="81.7">C</text>
<text x="0" y="133.7">B</text>
<text x="293.9" y="133.7">B</text>
<text x="0" y="185.6">A</text>
<text x="293.9" y="185.6">A</text>
</g>
<g font-size="2.3" fill="#8000ff">
<text x="215.1" y="90.8">UART DEBUG</text>
<text x="72.9" y="96.1">1.8V level</text>
<text x="67.6" y="106.8">USB Download</text>
</g>
<g font-size="1.6">
<text x="32.9" y="22.4">VCC5V0_SYS</text>
<text x="37" y="30.8" transform="rotate(-90 37 30.8)">1</text>
<text x="49.7" y="34" transform="rotate(-90 49.7 34)">1</text>
<text x="51.6" y="35.2">X5R</text>
<text x="37" y="41.2" transform="rotate(-90 37 41.2)">2</text>
<text x="39.1" y="37">ESD0402</text>
<text x="49.7" y="36.3" transform="rotate(-90 49.7 36.3)">2</text>
<text x="51.6" y="38.8">C0603</text>
<text x="51.6" y="37">16V</text>
<text x="45.9" y="65.4">1</text>
<text x="119.7" y="65.4">33</text>
<text x="190.8" y="63.6">65</text>
<text x="190.8" y="65.4">66</text>
<text x="267.2" y="63.6">97</text>
<text x="267.2" y="65.4">98</text>
<text x="23.1" y="66.2">VCC5V0_SYS</text>
<text x="45.9" y="67.2">2</text>
<text x="45.9" y="69">3</text>
<text x="45.9" y="70.7">4</text>
<text x="119.7" y="67.2">34</text>
<text x="119.7" y="69">35</text>
<text x="119.7" y="70.7">36</text>
<text x="190.8" y="67.2">67</text>
<text x="190.8" y="69">68</text>
<text x="190.8" y="70.7">69</text>
<text x="266.4" y="69">100</text>
<text x="266.4" y="70.7">101</text>
<text x="267.2" y="67.2">99</text>
<text x="26.5" y="73.3">VCC_3V3</text>
<text x="26.5" y="76.8">VCC_1V8</text>
<text x="45.9" y="72.5">5</text>
<text x="45.9" y="74.3">6</text>
<text x="45.9" y="76.1">7</text>
<text x="45.9" y="77.9">8</text>
<text x="119.7" y="72.5">37</text>
<text x="119.7" y="74.3">38</text>
<text x="119.7" y="76.1">39</text>
<text x="119.7" y="77.9">40</text>
<text x="190.8" y="72.5">70</text>
<text x="190.8" y="74.3">71</text>
<text x="190.8" y="76.1">72</text>
<text x="190.8" y="77.9">73</text>
<text x="266.4" y="72.5">102</text>
<text x="266.4" y="74.3">103</text>
<text x="266.4" y="76.1">104</text>
<text x="266.4" y="77.9">105</text>
<text x="45" y="81.4">10</text>
<text x="45" y="83.2">11</text>
<text x="45.9" y="79.6">9</text>
<text x="119.7" y="79.6">41</text>
<text x="119.7" y="81.4">42</text>
<text x="119.7" y="83.2">43</text>
<text x="190.8" y="79.6">74</text>
<text x="190.8" y="81.4">75</text>
<text x="190.8" y="83.2">76</text>
<text x="266.4" y="79.6">106</text>
<text x="266.4" y="81.4">107</text>
<text x="266.4" y="83.2">108</text>
<text x="45" y="85">12</text>
<text x="45" y="86.7">13</text>
<text x="45" y="88.5">14</text>
<text x="119.7" y="85">44</text>
<text x="119.7" y="86.7">45</text>
<text x="119.7" y="88.5">46</text>
<text x="190.8" y="85">77</text>
<text x="190.8" y="86.7">78</text>
<text x="190.8" y="88.5">79</text>
<text x="266.4" y="85">109</text>
<text x="266.4" y="86.7">110</text>
<text x="266.4" y="88.5">111</text>
<text x="45" y="90.3">15</text>
<text x="45" y="92.1">16</text>
<text x="45" y="93.9">17</text>
<text x="45" y="95.6">18</text>
<text x="119.7" y="90.3">47</text>
<text x="119.7" y="92.1">48</text>
<text x="119.7" y="93.9">49</text>
<text x="119.7" y="95.6">50</text>
<text x="190.8" y="90.3">80</text>
<text x="190.8" y="92.1">81</text>
<text x="190.8" y="93.9">82</text>
<text x="190.8" y="95.6">83</text>
<text x="266.4" y="90.3">112</text>
<text x="266.4" y="92.1">113</text>
<text x="266.4" y="93.9">114</text>
<text x="266.4" y="95.6">115</text>
<text x="45" y="97.4">19</text>
<text x="45" y="99.2">20</text>
<text x="45" y="101">21</text>
<text x="119.7" y="97.4">51</text>
<text x="119.7" y="99.2">52</text>
<text x="119.7" y="101">53</text>
<text x="190.8" y="97.4">84</text>
<text x="190.8" y="99.2">85</text>
<text x="190.8" y="101">86</text>
<text x="266.4" y="97.4">116</text>
<text x="266.4" y="99.2">117</text>
<text x="266.4" y="101">118</text>
<text x="45" y="102.7">22</text>
<text x="45" y="104.5">23</text>
<text x="45" y="106.3">24</text>
<text x="119.7" y="102.7">54</text>
<text x="119.7" y="104.5">55</text>
<text x="119.7" y="106.3">56</text>
<text x="190.8" y="102.7">87</text>
<text x="190.8" y="104.5">88</text>
<text x="190.8" y="106.3">89</text>
<text x="266.4" y="102.7">119</text>
<text x="266.4" y="104.5">120</text>
<text x="266.4" y="106.3">121</text>
<text x="45" y="108.1">25</text>
<text x="45" y="109.9">26</text>
<text x="45" y="111.6">27</text>
<text x="45" y="113.4">28</text>
<text x="119.7" y="108.1">57</text>
<text x="119.7" y="109.9">58</text>
<text x="119.7" y="111.6">59</text>
<text x="119.7" y="113.4">60</text>
<text x="190.8" y="108.1">90</text>
<text x="190.8" y="109.9">91</text>
<text x="190.8" y="111.6">92</text>
<text x="190.8" y="113.4">93</text>
<text x="266.4" y="108.1">122</text>
<text x="266.4" y="109.9">123</text>
<text x="266.4" y="111.6">124</text>
<text x="266.4" y="113.4">125</text>
<text x="45" y="115.2">29</text>
<text x="45" y="117">30</text>
<text x="45" y="118.7">31</text>
<text x="119.7" y="115.2">61</text>
<text x="119.7" y="117">62</text>
<text x="119.7" y="118.7">63</text>
<text x="190.8" y="115.2">94</text>
<text x="190.8" y="117">95</text>
<text x="190.8" y="118.7">96</text>
<text x="266.4" y="115.2">126</text>
<text x="266.4" y="117">127</text>
<text x="266.4" y="118.7">128</text>
<text x="45" y="120.5">32</text>
<text x="119.7" y="120.5">64</text>
<text x="229.9" y="196.8">Title</text>
<text x="229.9" y="202.2">Size</text>
<text x="231.7" y="204">A3</text>
<text x="237" y="202.2">Document Number</text>
<text x="237" y="204">&lt;Doc&gt;</text>
<text x="237" y="198.6">&lt;Title&gt;</text>
<text x="288.6" y="202.2">Rev</text>
<text x="290.4" y="204">&lt;RevCode&gt;</text>
<text x="229.9" y="207.5">Date:</text>
<text x="239.1" y="207.5">Monday, February 24, 2025</text>
<text x="265.5" y="207.5">Sheet</text>
<text x="274.4" y="207.5">4</text>
<text x="279.7" y="207.5">of</text>
<text x="285" y="207.5">16</text>
</g>
<g font-size="1.6" fill="#000080">
<text x="39.1" y="33.4">ED1</text>
<text x="39.1" y="35.2">AZ5825-01F</text>
<text x="51.6" y="31.7">C1</text>
<text x="51.6" y="33.4">10uF</text>
<text x="195" y="59.4">U1C</text>
<text x="271.5" y="59.4">U1D</text>
<text x="49.2" y="61.2">U1A</text>
<text x="123.9" y="61.2">U1B</text>
<text x="195.2" y="124.8">Stamp hole</text>
<text x="271.7" y="124.8">Stamp hole</text>
<text x="49.4" y="126.6">Stamp hole</text>
<text x="124.1" y="126.6">Stamp hole</text>
</g>
<g font-size="1.6" fill="#004080">
<text x="194.7" y="64.7">65</text>
<text x="271.1" y="64.7">97</text>
<text x="48.9" y="66.5">1</text>
<text x="48.9" y="68.3">2</text>
<text x="48.9" y="70.1">3</text>
<text x="48.9" y="71.8">4</text>
<text x="123.6" y="66.5">33</text>
<text x="123.6" y="68.3">34</text>
<text x="123.6" y="70.1">35</text>
<text x="123.6" y="71.8">36</text>
<text x="194.7" y="66.5">66</text>
<text x="194.7" y="68.3">67</text>
<text x="194.7" y="70.1">68</text>
<text x="194.7" y="71.8">69</text>
<text x="271.1" y="66.5">98</text>
<text x="271.1" y="68.3">RM_IO29</text>
<text x="271.1" y="70.1">RM_IO30</text>
<text x="271.1" y="71.8">RM_IO31</text>
<text x="48.9" y="73.6">5</text>
<text x="48.9" y="75.4">6</text>
<text x="48.9" y="77.2">7</text>
<text x="123.6" y="73.6">37</text>
<text x="123.6" y="75.4">38</text>
<text x="123.6" y="77.2">39</text>
<text x="194.7" y="73.6">70</text>
<text x="194.7" y="75.4">71</text>
<text x="194.7" y="77.2">72</text>
<text x="271.1" y="73.6">102</text>
<text x="271.1" y="75.4">RM_IO4</text>
<text x="271.1" y="77.2">RM_IO5</text>
<text x="48.9" y="79">8</text>
<text x="48.9" y="80.7">9</text>
<text x="48.9" y="82.5">10</text>
<text x="123.6" y="79">40</text>
<text x="123.6" y="80.7">41</text>
<text x="123.6" y="82.5">42</text>
<text x="194.7" y="79">73</text>
<text x="194.7" y="80.7">74</text>
<text x="194.7" y="82.5">75</text>
<text x="271.1" y="79">RM_IO8</text>
<text x="271.1" y="80.7">RM_IO9</text>
<text x="271.1" y="82.5">RM_IO10</text>
<text x="48.9" y="84.3">11</text>
<text x="48.9" y="86.1">12</text>
<text x="48.9" y="87.8">13</text>
<text x="48.9" y="89.6">14</text>
<text x="123.6" y="84.3">43</text>
<text x="123.6" y="86.1">44</text>
<text x="123.6" y="87.8">45</text>
<text x="123.6" y="89.6">46</text>
<text x="194.7" y="84.3">76</text>
<text x="194.7" y="86.1">77</text>
<text x="194.7" y="87.8">78</text>
<text x="194.7" y="89.6">79</text>
<text x="271.1" y="84.3">RM_IO11</text>
<text x="271.1" y="86.1">RM_IO12</text>
<text x="271.1" y="87.8">110</text>
<text x="271.1" y="89.6">RM_IO22</text>
<text x="48.9" y="91.4">15</text>
<text x="48.9" y="93.2">16</text>
<text x="48.9" y="95">17</text>
<text x="123.6" y="91.4">47</text>
<text x="123.6" y="93.2">48</text>
<text x="123.6" y="95">49</text>
<text x="194.7" y="91.4">80</text>
<text x="194.7" y="93.2">RM_IO24</text>
<text x="194.7" y="95">RM_IO25</text>
<text x="271.1" y="91.4">RM_IO23</text>
<text x="271.1" y="93.2">RM_IO17</text>
<text x="271.1" y="95">RM_IO16</text>
<text x="48.9" y="96.7">18</text>
<text x="48.9" y="98.5">19</text>
<text x="48.9" y="100.3">20</text>
<text x="123.6" y="96.7">50</text>
<text x="123.6" y="98.5">51</text>
<text x="123.6" y="100.3">52</text>
<text x="194.7" y="96.7">RM_IO26</text>
<text x="194.7" y="98.5">84</text>
<text x="194.7" y="100.3">85</text>
<text x="271.1" y="96.7">RM_IO2</text>
<text x="271.1" y="98.5">RM_IO0</text>
<text x="271.1" y="100.3">RM_IO14</text>
<text x="48.9" y="102.1">21</text>
<text x="48.9" y="103.8">22</text>
<text x="48.9" y="105.6">23</text>
<text x="48.9" y="107.4">24</text>
<text x="123.6" y="102.1">53</text>
<text x="123.6" y="103.8">54</text>
<text x="123.6" y="105.6">55</text>
<text x="123.6" y="107.4">56</text>
<text x="194.7" y="102.1">86</text>
<text x="194.7" y="103.8">87</text>
<text x="194.7" y="105.6">88</text>
<text x="194.7" y="107.4">89</text>
<text x="271.1" y="102.1">RM_IO15</text>
<text x="271.1" y="103.8">RM_IO19</text>
<text x="271.1" y="105.6">RM_IO20</text>
<text x="271.1" y="107.4">RM_IO13</text>
<text x="48.9" y="109.2">25</text>
<text x="48.9" y="111">26</text>
<text x="48.9" y="112.7">27</text>
<text x="123.6" y="109.2">57</text>
<text x="123.6" y="111">58</text>
<text x="123.6" y="112.7">59</text>
<text x="194.7" y="109.2">90</text>
<text x="194.7" y="111">RM_IO27</text>
<text x="194.7" y="112.7">RM_IO28</text>
<text x="271.1" y="109.2">RM_IO18</text>
<text x="271.1" y="111">123</text>
<text x="271.1" y="112.7">RM_IO1</text>
<text x="48.9" y="114.5">28</text>
<text x="48.9" y="116.3">29</text>
<text x="48.9" y="118.1">30</text>
<text x="48.9" y="119.8">31</text>
<text x="123.6" y="114.5">60</text>
<text x="123.6" y="116.3">61</text>
<text x="123.6" y="118.1">62</text>
<text x="123.6" y="119.8">63</text>
<text x="194.7" y="114.5">93</text>
<text x="194.7" y="116.3">94</text>
<text x="194.7" y="118.1">95</text>
<text x="194.7" y="119.8">96</text>
<text x="271.1" y="114.5">RM_IO3</text>
<text x="271.1" y="116.3">RM_IO6</text>
<text x="271.1" y="118.1">RM_IO7</text>
<text x="271.1" y="119.8">128</text>
<text x="48.9" y="121.6">32</text>
<text x="123.6" y="121.6">64</text>
</g>
<g font-size="1.6" fill="#f00">
<text x="238.3" y="64.4">[12] VO_LCDC_D4</text>
<text x="87.3" y="69.7">[15] SDMMC_CMD</text>
<text x="88.9" y="71.5">[15] SDMMC_D0</text>
<text x="91.4" y="67.9">[15] SDMMC_CLK</text>
<text x="156.3" y="71.5">MIPI_DPHY_DSI_TX_D0N</text>
<text x="156.3" y="66.2">MIPI_DPHY_DSI_TX_D1N</text>
<text x="156.5" y="67.9">MIPI_DPHY_DSI_TX_D1P</text>
<text x="238.3" y="66.2">[12] VO_LCDC_D3</text>
<text x="238.3" y="67.9">[12] VO_LCDC_D2</text>
<text x="238.3" y="69.7">[16] VO_LCDC_D1</text>
<text x="238.3" y="71.5">[16] VO_LCDC_D0</text>
<text x="88.9" y="73.3">[15] SDMMC_D1</text>
<text x="88.9" y="75.1">[15] SDMMC_D2</text>
<text x="88.9" y="76.8">[15] SDMMC_D3</text>
<text x="156.5" y="73.3">MIPI_DPHY_DSI_TX_D0P</text>
<text x="160.4" y="76.8">[12] VO_LCDC_DEN</text>
<text x="241.1" y="76.8">I2C2_SDA</text>
<text x="244.8" y="75.1">I2C2_SCL</text>
<text x="94.6" y="83.9">FSPI_D3</text>
<text x="94.6" y="82.2">FSPI_D2</text>
<text x="94.6" y="80.4">FSPI_D1</text>
<text x="94.6" y="78.6">FSPI_D0</text>
<text x="157.9" y="80.4">[12] VO_LCDC_HSYNC</text>
<text x="158.1" y="78.6">[12] VO_LCDC_VSYNC</text>
<text x="160.7" y="82.2">[12] VO_LCDC_CLK</text>
<text x="160.9" y="83.9">[12] VO_LCDC_D23</text>
<text x="240.2" y="78.6">[15] SAI1_MCLK</text>
<text x="240.2" y="82.2">[12] SAI1_LRCK</text>
<text x="240.4" y="80.4">[10] SAI1_SCLK</text>
<text x="242.7" y="83.9">[7] SAI1_SDI</text>
<text x="13.5" y="87.5">[8] RMII1_RXDV_CRS</text>
<text x="14.6" y="89.3">[8] RMII1_MDIO</text>
<text x="95" y="89.3">[13] NPOR_L</text>
<text x="96.7" y="87.5">FSPI_CSN</text>
<text x="97.1" y="85.7">FSPI_CLK</text>
<text x="160.9" y="85.7">[12] VO_LCDC_D22</text>
<text x="160.9" y="87.5">[12] VO_LCDC_D21</text>
<text x="160.9" y="89.3">[12] VO_LCDC_D20</text>
<text x="229.4" y="89.3">[14] UART0_TX/JTAG_TCK_M1</text>
<text x="241.1" y="85.7">[8] SAI1_SDO0</text>
<text x="18.3" y="92.8">[8] RMII1_TXEN</text>
<text x="18.5" y="94.6">[8] RMII1_TXD1</text>
<text x="18.7" y="91.1">[8] RMII1_MDC</text>
<text x="78.1" y="91.1">[14] SARADC_IN1_RECOVER/KEY</text>
<text x="85.7" y="92.8">[14] SARADC_IN0_BOOT</text>
<text x="91" y="94.6">[16] SARADC_IN2</text>
<text x="158.6" y="92.8">[12,13] VO_LCDC_D18</text>
<text x="158.6" y="94.6">[12,13] VO_LCDC_D17</text>
<text x="160.9" y="91.1">[12] VO_LCDC_D19</text>
<text x="229" y="91.1">[14] UART0_RX/JTAG_TMS_M1</text>
<text x="240.7" y="94.6">[16] UART1_RX</text>
<text x="241.1" y="92.8">[16] UART1_TX</text>
<text x="18.1" y="101.7">[8] RMII1_RXD0</text>
<text x="18.1" y="99.9">[8] RMII1_RXD1</text>
<text x="18.5" y="96.4">[8] RMII1_TXD0</text>
<text x="19.2" y="98.2">[8] RMII1_CLK</text>
<text x="89.5" y="101.7">ACODEC_ADC_INN</text>
<text x="89.6" y="99.9">ACODEC_ADC_INP</text>
<text x="91" y="96.4">[16] SARADC_IN3</text>
<text x="95.1" y="98.2">GPIO0_D0_d</text>
<text x="160.9" y="99.9">[12] VO_LCDC_D15</text>
<text x="160.9" y="101.7">[12] VO_LCDC_D14</text>
<text x="161.8" y="96.4">[5] VO_LCDC_D16</text>
<text x="240.7" y="98.2">[16] UART2_RX</text>
<text x="240.7" y="101.7">[16] UART3_RX</text>
<text x="241.1" y="96.4">[16] UART2_TX</text>
<text x="241.1" y="99.9">[16] UART3_TX</text>
<text x="13.5" y="105.3">[7] RMII0_RXDV_CRS</text>
<text x="14.6" y="107.1">[7] RMII0_MDIO</text>
<text x="85.2" y="107.1">[6] USB20_OTG0_DM</text>
<text x="85.3" y="105.3">[6] USB20_OTG0_DP</text>
<text x="160.9" y="103.5">[12] VO_LCDC_D13</text>
<text x="160.9" y="105.3">[12] VO_LCDC_D12</text>
<text x="160.9" y="107.1">[12] VO_LCDC_D11</text>
<text x="241.6" y="105.3">[16] CAN0_RX</text>
<text x="242" y="103.5">[16] CAN0_TX</text>
<text x="242" y="107.1">[16] CAN1_TX</text>
<text x="18.3" y="110.6">[7] RMII0_TXEN</text>
<text x="18.5" y="112.4">[7] RMII0_TXD1</text>
<text x="18.7" y="108.8">[7] RMII0_MDC</text>
<text x="83.6" y="110.6">[6] USB20_OTG0_VBUSDET</text>
<text x="89.5" y="108.8">[6] USB20_OTG0_ID</text>
<text x="160.9" y="108.8">[12] VO_LCDC_D10</text>
<text x="161.8" y="110.6">[12] VO_LCDC_D9</text>
<text x="161.8" y="112.4">[12] VO_LCDC_D8</text>
<text x="241.5" y="112.4">[16] SPI0_CLK</text>
<text x="241.6" y="108.8">[16] CAN1_RX</text>
<text x="18.1" y="119.5">[7] RMII0_RXD0</text>
<text x="18.1" y="117.7">[7] RMII0_RXD1</text>
<text x="18.5" y="114.2">[7] RMII0_TXD0</text>
<text x="19.2" y="115.9">[7] RMII0_CLK</text>
<text x="84.1" y="119.5">MIPI_DPHY_DSI_TX_CLKN</text>
<text x="84.3" y="115.9">[10] USB20_OTG1_DM</text>
<text x="84.5" y="114.2">[10] USB20_OTG1_DP</text>
<text x="161.8" y="119.5">[12] VO_LCDC_D5</text>
<text x="161.8" y="115.9">[12] VO_LCDC_D7</text>
<text x="161.8" y="117.7">[12] VO_LCDC_D6</text>
<text x="240.2" y="117.7">[16] SPI0_CSN0</text>
<text x="240.6" y="114.2">[16] SPI0_MOSI</text>
<text x="240.6" y="115.9">[16] SPI0_MISO</text>
<text x="84.3" y="121.3">MIPI_DPHY_DSI_TX_CLKP</text>
</g>
</svg>
